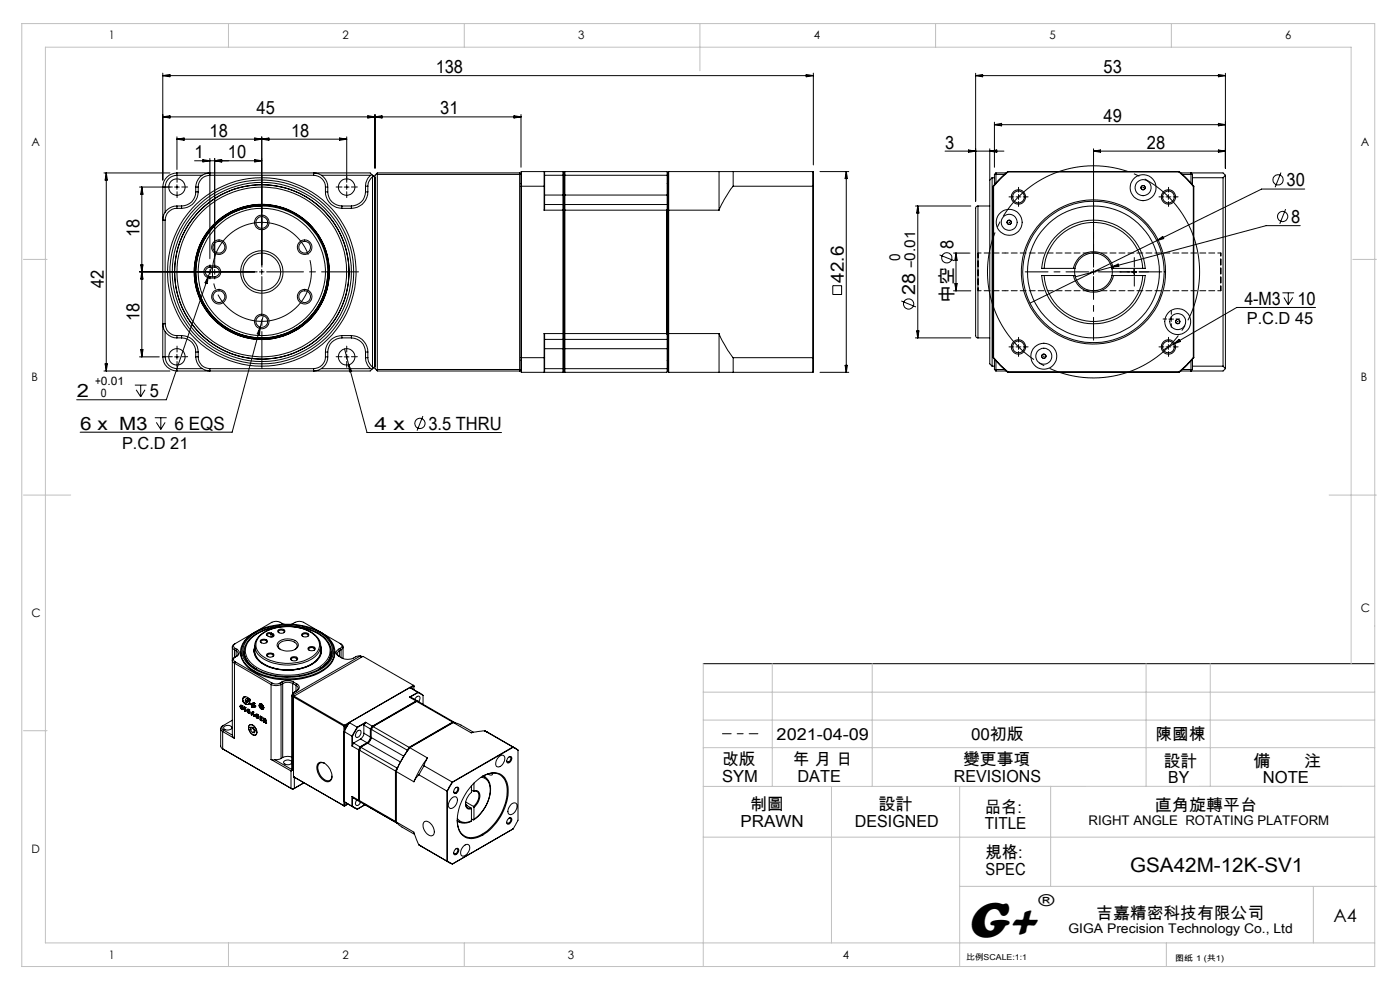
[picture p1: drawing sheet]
<svg xmlns="http://www.w3.org/2000/svg" width="297mm" height="210mm" viewBox="0 0 297 210" stroke-linecap="round" stroke-linejoin="round" font-family="sans-serif">
<path d="M153.3 155.6h7.5" fill="none" stroke="#000" stroke-width=".21" stroke-dasharray="30.5 1.3 1.3 1.3" stroke-dashoffset="28.6"/>
<g fill="none" stroke="#000" stroke-width=".21">
<path d="M34.5 15.5v22.7M34.5 16l1.6-.2v.5zM34.5 16h138M171 15.8l1.5 .2-1.5 .3zM172.5 15.5v19.5M207 16h53M207 15.5v27.2M207 16l1.5-.2v.5zM258.5 15.8l1.5 .2-1.5 .3zM260 15.5v20.2M22 36.7h14.1M22.5 36.7v42"/>
<path d="M22.5 36.7l.3 1.5h-.5zM29.6 39.7h6.5M30.1 39.7v36M30.1 39.7l.2 1.5h-.5zM34.5 24.8h76M34.5 24.8l1.6-.3v.5zM37 39.7h1M37.5 36.7a3 3 0 0 0-3 3v36M37.5 37.2a2.53 2.53 0 0 0-2.5 2.5v5.3M37.5 36.7v.5M37.5 39.2v1M37.5 36.7h41l1.1 1"/>
<path d="M37.5 37.2h5.4M37.5 29v6.9M37.5 29.5l1.6-.2v.5zM41.3 34.1h14.2M41.5 39.7h.6M41.5 39.7v1M42.1 39.7v1M43 33.9l1.5 .2-1.5 .3zM44.5 36.7a3 3 0 0 0-3 3M44.5 33.6v21.3M45.5 33.6v22.6M45.5 34.1l1.5-.2v.5z"/>
<path d="M54 29.3l1.5 .2-1.5 .3zM54 33.9l1.5 .2-1.5 .3zM55.5 29v27.2M55.5 29.5l1.5-.2v.5zM66.5 37.2h-22a2.47 2.47 0 0 0-2.4 2.5M66.5 37.2a2.53 2.53 0 0 1 2.5 2.5M66.5 37.2v-.5a3 3 0 0 1 3 3M68.2 37.2h10.4M69 39.7h.5M69 39.7v1M69.5 39.7v1M72 29.3l1.6 .2-1.6 .3z"/>
<path d="M73 39.7h1M73.6 39.2v1M73.6 29v9.2M73.6 29.5h-36.1M77.5 39.5h.5M77.5 39.5v1.2M78 39.5v1.2M78 24.5l1.6 .3-1.6 .2zM78.9 37a2.9 2.9 0 0 0-1.4 2.5M79 37.5a2.7 2.7 0 0 0-1 2M79 37.5v40.3M79.2 37.3l-.2 .2"/>
<path d="M79.6 24.3v11.4M79.6 24.8l1.4-.3v.5zM79.9 36.8l.1 .2M80 37h30.5M80 37v41.4M109 24.5l1.5 .3-1.5 .2zM110.2 36.7h-30.2l-.4 .5v41l.3 .3M110.2 36.7v42M110.2 36.7l.3 .3M110.5 37v2.5M110.5 39.5v36.3M110.5 24.3v11.2"/>
<path d="M110.6 36.4v3.1M110.6 36.4l-.1 .6M110.6 36.4h8.9M110.6 39.5h4.8M110.6 39.5h-.1M110.6 39.5v36.4M115.4 39.5v-3.1l.1 3.1M115.4 39.5v5.1M115.4 39.5h.1M115.5 39.5l-.1 5.1M115.5 37.2h4M119.5 37.2v6.2"/>
<path d="M119.5 36.4v.8M119.5 37.2h.1M119.5 37.2v4.2M119.7 37.2v4.2M119.8 37.2v6.2M119.8 36.4v.8M119.8 36.4h21.6l.1 .8M119.8 36.4l-.1 .8M119.8 37.2h21.7M119.8 37.2h-.1M141.5 38.9h.1M141.5 37.2v4.2"/>
<path d="M141.6 38.9v37.6M141.7 38.8l-.1 .1M141.9 36.4v8.2M141.9 36.4l-.2 8.2M141.9 36.4h10.6M152.5 36.4v8.2M152.5 36.4h3M155.5 36.4v3.1M155.5 39.5l-1.9 2.9-1.1 2.2M155.5 36.4h16.9M155.5 39.5h16.9M172.4 36.4v3.1"/>
<path d="M172.4 36.4l.1 3.1M172.4 39.5v36.4M172.4 39.5h.1M172.5 39.5v36.3M174 36.4h6.1M179.5 36.4v42.6M179.5 36.4l.3 1.5h-.5zM200.5 32.1h12.5M205.5 31.8l1.5 .3-1.5 .2zM210 31.6v6.6M210 32.1l1.5-.3v.5zM210 38.2v39l.5 .5"/>
<path d="M210.5 37.7v40M210.5 37.7h.5M210.5 37.7l-.5 .5M210.7 39.5h.1M210.7 39.5v36.4M210.8 39.5v36.3M211 25.9v9.6M211 26.4h49M211 26.4l1.5-.2v.5zM211 37v2.1M211 37h2.1M211.3 36.7h2.2"/>
<path d="M211.3 36.7v2.1M211.3 36.7l-.3 .3M213.8 36.4l-3.1 3.1M213.8 36.4h36.4M213.8 36.4v.1M213.8 36.5l-3 3M213.8 36.5h36.3M232 31.6v24.6M232 32.1h28M232 32.1l1.5-.3v.5zM242.5 39.8h.1M250.1 36.5l3.1 3"/>
<path d="M250.2 36.4l3.1 3.1M250.2 36.4l-.1 .1M250.5 36.7h9l.5 .5M250.8 37h2.2M253 37.7h6.5M253 37l-.3-.3v2.1M253 37v2.1M253.2 39.5v36.3M253.3 39.5h-.1M253.3 39.5v36.4M258.5 26.2l1.5 .2-1.5 .3zM258.5 31.8l1.5 .3-1.5 .2z"/>
<path d="M259.5 37.7v40M260 37.2v41M260 37.2l-.5 .5M271.7 36.6l-1.2 3.1M29.6 57.7h24.4M29.8 56.2h.5l-.2 1.5zM30.1 57.7l.2 1.5h-.5zM35 46.7v22M37.5 44.2a2.53 2.53 0 0 0-2.5 2.5M37.5 43.7a2.95 2.95 0 0 0-3 3h.5M37.5 43.7v.5M37.5 43.7h1"/>
<path d="M37.5 44.2h1M38.5 43.7v.5M41.5 40.7a2.95 2.95 0 0 1-3 3M41.5 40.7h.6M42.1 40.7a3.6 3.6 0 0 1-3.6 3.5M44.2 58.6l-8.9 26.2h-19M44.2 58.6l-.2 1.5-.5-.1zM44.5 56.4a1.29 1.29 0 0 0-1.3 1.3 1.29 1.29 0 0 0 1.3 1.3M44.5 56.7a1.01 1.01 0 0 0-1 1 1.01 1.01 0 0 0 1 1M44.5 56.4v.3M44.5 58.7v.3M44.5 59h1"/>
<path d="M44.5 56.4h1M44.5 58.7h1M44.5 56.7h1M44.9 56.8l-.7 1.8M45.5 56.4a1.29 1.29 0 0 1 1.3 1.3 1.29 1.29 0 0 1-1.3 1.3M45.5 56.7a1.01 1.01 0 0 1 1 1 1.01 1.01 0 0 1-1 1M45.5 56.4v.3M45.5 58.7v.3M45.5 57.2v1M55 57.7h1M55.5 43.7a14 14 0 0 0-14 14 14 14 0 0 0 14.1 14 14 14 0 0 0 13.9-14M55.5 57.2v1"/>
<path d="M69 40.7a3.5 3.5 0 0 0 3.5 3.5M69 40.7h.5M69.5 40.7a3 3 0 0 0 3 3M72.5 43.7h2M72.5 43.7v.5M72.5 44.2h2M74.5 43.7v.5M77.5 40.7a3 3 0 0 1-3 3M77.5 40.7h.5M78 40.7a3.5 3.5 0 0 1-3.5 3.5M115.4 44.6h4.1M115.5 43.4h4"/>
<path d="M115.5 41.4h4M119.5 43.4v1.2M119.5 44.6v27.4M119.5 44.6h.1M119.5 43.4v.1M119.5 43.5v1.1M119.5 41.4v2.1M119.5 42.6l.1 .1M119.5 44.6v26.2M119.6 42.7v29.9M119.7 43.5v1.1M119.7 41.4v2.1"/>
<path d="M119.7 42.6l-.1 .1M119.7 44.6v26.2M119.7 41.4h21.8M119.8 43.4v1.2M119.8 44.6v27.4M119.8 44.6h21.6M119.8 44.6h-.1M119.8 43.4l-.1 .1M119.8 43.4h21.7M141.4 44.6v26.2M141.5 43.4v1M141.5 41.4v2"/>
<path d="M141.5 44.4l-.1 .2M141.5 44.4v26.5M141.7 44.6v26.2M141.9 44.6v34.4M141.9 44.6h10.6M141.9 44.6h-.2M194.2 43.7h11.8M194.7 43.7v28M194.7 43.7l.2 1.5h-.4zM199.3 54.1l3.1 1.2M202.3 53.7h3.5M202.8 53.7v8"/>
<path d="M202.8 53.7l.3 1.5h-.5zM207.5 43.7l-.3 .1-.2 .3v27.2l.2 .3 .3 .1M207.5 43.7v28M207.5 43.7h2.5M214.1 47.2h.1M215.5 41.8h1.1M216.1 41.3v1M221.5 58.4a10.5 10.5 0 0 0 10.5 9.8 10.5 10.5 0 0 0 10.4-9.8M221.5 58.4h-.5a11 11 0 0 0 11 10.3 11 11 0 0 0 11-10.3h-.6M221.5 56.9a10.5 10.5 0 0 1 10.5-9.7 10.5 10.5 0 0 1 10.4 9.7M221.5 56.9h-.5a11 11 0 0 1 11-10.2 11 11 0 0 1 11 10.2h-.6M221.5 58.4h6.5"/>
<path d="M221.5 56.9h6.5M227.7 58.4a4.3 4.3 0 0 0 4.3 3.6 4.3 4.3 0 0 0 4.2-3.6M227.7 56.9a4.3 4.3 0 0 1 4.3-3.5 4.3 4.3 0 0 1 4.2 3.5M228 56.9a4 4 0 0 1 4-3.2 4 4 0 0 1 3.9 3.2M228 58.4a4 4 0 0 0 4 3.3 4 4 0 0 0 3.9-3.3M228 56.9v1.5M231.5 57.7h1M232 57.2v1M235.7 56.2l.2 1M235.8 56.6l1.4-.6 .1 .5zM235.9 56.9v1.5M235.9 58.4h6.5"/>
<path d="M235.9 56.9h6.5M240.1 57.7h1M240.6 57.2v1M245.4 51l1.3-.8 .2 .4zM247.4 41.8h1M247.9 41.3v1M272.7 44.4l-1.2 3.1M275.8 47.9h-7.2l-40.5 10.8M276.8 40.1h-9.1l-49.2 24.2M22 78.7h14.1M22.3 77.2h.5l-.3 1.5zM29.6 75.7h4.2"/>
<path d="M29.8 74.2h.5l-.2 1.5zM34.5 75.7a3 3 0 0 0 3 3M34.5 75.7h.5M35 68.7a2.53 2.53 0 0 0 2.5 2.5M35 68.7h-.5a3 3 0 0 0 3 3M35 75.7a2.53 2.53 0 0 0 2.5 2.5M35 70.3v5.4M37 75.7h1M37.5 71.2v.5M37.5 75.2v1M37.5 78.2v.5M37.5 71.7h1"/>
<path d="M37.5 78.2h5.4M37.5 71.2h1M38.5 71.2a3.5 3.5 0 0 1 3.6 3.5M38.5 71.7a2.95 2.95 0 0 1 3 3M38.5 71.2v.5M41.5 75.7a3 3 0 0 0 3 3v-.5M41.5 75.7h.6M41.5 74.7h.6M41.5 74.7v1M42.1 75.7a2.47 2.47 0 0 0 2.4 2.5M42.1 74.7v1M44.5 78.2h22"/>
<path d="M55.2 69.4l-6 22.3h-32.2M55.2 69.4l-.1 1.5-.5-.1zM55.8 67l-.6 2.4M68.2 78.2h10.4M69 75.7a2.53 2.53 0 0 1-2.5 2.5M69 75.7h.5M69 74.7h.5M69 74.7v1M69.5 75.7a3 3 0 0 1-3 3v-.5M69.5 74.7v1M72.5 71.2a3.5 3.5 0 0 0-3.5 3.5M72.5 71.7a3 3 0 0 0-3 3"/>
<path d="M72.5 71.7h2M72.5 71.2h2M72.5 71.2v.5M73 75.7h1M73.1 74l.9 3.4M73.6 75.2v1M74 77.4l3.9 14.3h28.5M74 77.4l.6 1.4-.4 .1zM74.5 71.2a3.5 3.5 0 0 1 3.5 3.5M74.5 71.7a3 3 0 0 1 3 3M74.5 71.2v.5M77.5 75.9a2.9 2.9 0 0 0 1.4 2.4"/>
<path d="M77.5 75.9h.5M77.5 74.7h.5M77.5 74.7v1.2M78 75.9a2.7 2.7 0 0 0 1 1.9M78 74.7v1.2M79 77.8l.2 .3M79.6 77.7l-1.1 1h-41M79.9 78.5l.1 .2h30.2M80 78.4h30.5M80 78.4l-.1 .1M110.5 78.4l.1 .6M110.5 75.8v2.6"/>
<path d="M110.5 75.8l.1 .1M110.5 78.4l-.3 .3M110.6 75.9v3.1M110.6 79h8.9M110.6 75.9h4.8M115.4 70.8h4.1M115.4 70.8v5.1M115.4 70.8l.1 5M115.5 75.8l-.1 3.2v-3.1M115.5 72h4M115.5 75.8l-.1 .1M115.5 74h4"/>
<path d="M115.5 78.2h4M119.5 72v6.2M119.5 78.2v.8M119.5 70.8v1.1M119.5 71.9v2.1M119.5 78.1v.9M119.5 74v4.1M119.5 71.9v.1M119.5 78.1v.1M119.6 72.6l.1 .1M119.6 72.6l-.1 .1M119.7 70.8v1.1"/>
<path d="M119.7 71.9v2.1M119.7 78.1l.1 .9M119.7 70.8h21.7M119.7 74v4.1M119.7 71.9l.1 .1M119.7 74h21.8M119.7 78.1l.1 .1M119.8 72v6.2M119.8 78.2v.8M119.8 72h21.7M119.8 78.2h21.7M141.4 70.8l.1 .1"/>
<path d="M141.5 70.9v1.1M141.5 72v2M141.5 78.2l-.1 .8h-21.6M141.5 76.5h.1M141.5 74v4.2M141.6 76.5l.1 .1M141.7 70.8l.2 8.2M141.7 70.8h10.8M141.9 79h10.6M152.5 79h3M152.5 70.8v8.2M152.5 70.8a19.4 19.4 0 0 0 3 5.1"/>
<path d="M155.5 75.9v3.1M155.5 79h16.9M155.5 75.9h16.9M172.4 75.9v3.1M172.5 75.8l-.1 3.2M172.5 75.8l-.1 .1M174 79h6.1M176.7 60.6h1.8v1.9h-1.8zM179.3 77.5h.5l-.3 1.5zM191.2 63.8l3.1 1.3M194.2 71.7h11.8M194.5 70.2h.4l-.2 1.5z"/>
<path d="M202.3 61.7h3.7M202.6 60.2h.5l-.3 1.5zM207.5 71.7h2.5M210.5 77.7h.5M210.7 75.9l3.1 3.1M210.8 75.8l3 3.1M210.8 75.8l-.1 .1M211 76.2v2.2M211 78.4h2.1M211 78.4l.3 .3M211.3 78.7h2.2M211.3 76.5v2.2"/>
<path d="M213.8 79h36.4M213.8 78.9h36.3M213.8 78.9v.1M215.5 73.6h1.1M216.1 73.1v1M221.5 75.6h.1M247.4 73.6h1M247.9 73.1v1M248 67.7h1M248.5 67.2v1M249 73l-2.2 1.2M249 73l1.1-1 .3 .5z"/>
<path d="M249.9 68.2h.1M250.1 78.9l.1 .1M250.8 78.4h2.2M252.7 76.5v2.2l.3-.3M253 77.7h6.5M253 76.2v2.2M253.2 75.8l-3.1 3.1M253.2 75.8l.1 .1M253.3 75.9l-3.1 3.1M259.5 77.7l.5 .5M260 78.2l-.5 .5h-9M272.1 62.1h2.4"/>
<path d="M272.4 63.1l.9 1.5M273.3 62.1v2.5M274.2 63.1l-.9 1.5M279.1 65.2h-16.7l-13.4 7.8M28.6 81.7h2.5M28.9 82.7l.9 1.5M29.8 81.7v2.5M30.8 82.7l-1 1.5M32.8 88.6h2.5M33.2 89.6l.9 1.5M34.1 88.6v2.5M35 89.6l-.9 1.5"/>
<path d="M89.7 88.3l-1.2 3.1M49.3 137.2v18.8M49.7 139.5a.62 .62 0 0 0-.4 .6 .62 .62 0 0 0 .4 .6M49.7 137.8v1.7M49.7 137.8l.4 .2M49.9 139.4a.53 .53 0 0 0-.4 .5 .53 .53 0 0 0 .4 .5M49.9 136.5a.53 .53 0 0 0-.4 .5 .53 .53 0 0 0 .4 .5M49.9 136.5a.68 .68 0 0 0-.6 .6 .68 .68 0 0 0 .4 .7M49.9 137.5l.4 .2M49.9 137.5l-.2 .3M50.1 138a.66 .66 0 0 1 .4 .7 .66 .66 0 0 1-.4 .6zM50.3 137.7a.78 .78 0 0 1 .5 .7 .78 .78 0 0 1-.5 .8l-.6 .3"/>
<path d="M50.3 137.7l-.2 .3M51 138.2a4.9 4.9 0 0 0 3.3 4.5 15.2 15.2 0 0 0 14.8-.8 4.3 4.3 0 0 0 1.9-3.7M52 137.2a4 4 0 0 0 2 4.5l.4 .2a4.7 4.7 0 0 1-2.6-3.7M52.4 135.4a13.2 13.2 0 0 1 11.3-2.8 9.6 9.6 0 0 1 6.5 3.5 3.7 3.7 0 0 1-1 5 14.1 14.1 0 0 1-12.4 2 7.5 7.5 0 0 1-5.3-4 3.6 3.6 0 0 1 .9-3.7zM52.7 135.4a12.6 12.6 0 0 1 10.5-2.7 9.5 9.5 0 0 1 6.9 3.6 3.7 3.7 0 0 1-1.4 5 14.1 14.1 0 0 1-15.4-.1 3.7 3.7 0 0 1-.6-5.8zM53.2 135.5a11.7 11.7 0 0 1 9.3-2.6 9.4 9.4 0 0 1 7 3.4 3.5 3.5 0 0 1-1.2 4.8 13.5 13.5 0 0 1-14.4 .1 3.5 3.5 0 0 1-.7-5.7zM53.9 134.2l-4 2.3M54 137.4l-.1 .9M54 137.2a3 3 0 0 0 1.8 3.7 10.8 10.8 0 0 0 11.1-.5 2.9 2.9 0 0 0 1.2-3.2M54 137.4a3.5 3.5 0 0 0 2.8 3.9 10.6 10.6 0 0 0 10.1-.9 2.82 2.82 0 0 0 1.2-3l.1 .9M54 137a3.6 3.6 0 0 0 2.3 4 10.6 10.6 0 0 0 10.5-.6 3.4 3.4 0 0 0 1.3-3.4M54.2 134a4.8 4.8 0 0 0-3.1 4.9 6.5 6.5 0 0 0 4.9 4.3 15.6 15.6 0 0 0 12.8-1.3 4.2 4.2 0 0 0 2-5 6.7 6.7 0 0 0-2.9-2.9"/>
<path d="M54.2 136.2a2.97 2.97 0 0 0 1.6 3.5 10.5 10.5 0 0 0 11-.4 2.79 2.79 0 0 0 1.1-3.1M55.2 134.8a9.9 9.9 0 0 1 11.5-.1 2.62 2.62 0 0 1-.2 4.4 10 10 0 0 1-11.1-.1 2.6 2.6 0 0 1-.2-4.2zM55.3 135.8a.93 .93 0 0 1 1.4 .3 .85 .85 0 0 1-.8 .4 .85 .85 0 0 1-.7-.5zM55.5 136.4l-.1-.1a.63 .63 0 0 1 .4-.6 .63 .63 0 0 1 .8 .3l-.2 .4M56.6 138.7a1.1 1.1 0 0 1 1.5 .2 .83 .83 0 0 1-.8 .5 .83 .83 0 0 1-.7-.5zM56.8 139.3v-.1a.61 .61 0 0 1 .4-.6 .61 .61 0 0 1 .7 .3l-.1 .4M57.5 134.5h-.7l-.1 .2 .1 .2M57.5 134.5l.4 .2M57.5 134.5v.6M57.6 134.3a.62 .62 0 0 0-.7-.1 .62 .62 0 0 0-.3 .5 .98 .98 0 0 0 1.5 .1l-.1-.3M57.6 134.3l.4 .2M57.6 134.3l-.1 .2"/>
<path d="M57.9 134.7l.1 .2-.1 .2M57.9 134.7v.4M58 134.5l-.1 .2M59 133.7a.9 .9 0 0 1 1.4 .2 .85 .85 0 0 1-.8 .4 .85 .85 0 0 1-.7-.5zM59.1 136.1a3.1 3.1 0 0 1 4.1 .4 1.33 1.33 0 0 1-1.3 1.5 2.75 2.75 0 0 1-3.1-1v-.4zM59.2 134.2h-.1a.61 .61 0 0 1 .5-.6 .61 .61 0 0 1 .7 .3l-.1 .3M59.5 137.8a.86 .86 0 0 1-.5-.9 .86 .86 0 0 1 .7-.7 2.39 2.39 0 0 1 3.3 .8l-.1 .4-.4 .4M60.3 132.4a3.1 3.1 0 0 0-2.2-.5l-3.9 2.1M61.7 139.6a.9 .9 0 0 1 1.4 .2 .85 .85 0 0 1-.8 .4 .85 .85 0 0 1-.7-.5zM61.8 132.4a2.65 2.65 0 0 1 2.6-.4l3.5 2M64.1 134.5a.88 .88 0 0 1 1.4 .3 .88 .88 0 0 1-1.5-.2zM64.3 135l-.1-.1a.63 .63 0 0 1 .5-.5 .63 .63 0 0 1 .6 .2l-.1 .4"/>
<path d="M65.4 137.4a.92 .92 0 0 1 1.5 .3 .92 .92 0 0 1-1.6-.2zM65.6 137.9h-.1a.61 .61 0 0 1 .5-.6 .61 .61 0 0 1 .7 .3l-.1 .3M67.9 136.1a5.7 5.7 0 0 0-4.5-3 9.6 9.6 0 0 0-8.5 1.9l-.7 1.2M68.1 134.2l4.1 2.3M70.1 137.1a6.5 6.5 0 0 0-4.4-3.6 13.8 13.8 0 0 0-12.3 1.7l-1.1 1.2-.3 .8M70.1 137.2a3.8 3.8 0 0 1-1.9 4.4l-.5 .3a4.5 4.5 0 0 0 2.6-3.7M71.8 137.7a.76 .76 0 0 0-.5 .7 .76 .76 0 0 0 .5 .8 3.1 3.1 0 0 0 3.8 0l.9-.1M71.8 138.2l.2-.2v1.3l-.5-.7zM71.8 137.7l.2 .3M72.2 136.5a.55 .55 0 0 1 .3 .5 .55 .55 0 0 1-.3 .5M72.2 136.5a.68 .68 0 0 1 .6 .6 .68 .68 0 0 1-.4 .7M72.2 137.5l-.4 .2"/>
<path d="M72.2 137.5l.2 .3M72.4 137.8l-.4 .2M72.4 137.8v1.7M72.8 137.2v2.5M76.5 139.1l.1 .4M76.5 139.1l-14.3 8.2M46.8 154.6v3.6l.4 .6M47.2 155.2l2.5 1.4M47.2 158.8l14.5 8.4M47.2 155.2v3.6M47.2 158.8l14.9 8.6M47.4 153.9a.52 .52 0 0 0-.3 .5 .52 .52 0 0 0 .3 .5"/>
<path d="M47.4 153.9a.69 .69 0 0 0-.6 .6 .69 .69 0 0 0 .4 .7M47.4 154.9l-.2 .3M47.4 154.9l1.9 1.1M47.5 154.2a1.03 1.03 0 0 1 1.7 .2 1 1 0 0 1-1.8-.1zM49.3 152.8l-1.9 1.1M49.3 156l.4 .6M49.7 140.7v15.9M49.7 140.7l7.8 4.5M49.9 140.4l7.8 4.5M49.9 140.4l-.2 .3M50.9 149.9l.4 .6M50.9 149.9h.1"/>
<path d="M51.1 149.6l-.2 .3M51.3 150.1h.2v.4h-.2M51.3 150.1h.1M51.3 150.5h.1M51.3 150.1l.1 .1M51.3 149.7h-.1a.46 .46 0 0 0 .2 .7M51.3 149.7l.2 .2-.3-.3-.3 .3M51.3 149.7h.1M51.4 150.2h.1M51.4 150.4h.1M51.4 150.2v.2M51.5 148.5l.1 .5"/>
<path d="M51.5 148.5h.1M51.5 148.2v.3M51.5 148.2h.1M51.6 149l.4 .3M51.6 149h.1M51.7 147.9a1.21 1.21 0 0 1 1.2 .3l.2 .5-.3 .1M51.7 147.9l-.2 .3M51.7 147.9h.1M51.9 150h.1M51.9 150.8h.1M51.9 150l.1 .1M51.9 150v.1"/>
<path d="M51.9 150.1h.1M51.9 150.7h.1M51.9 150.7v.1M51.9 150.1v.6M52 149.3l.6 .1M52 149.3h.1M52 150.1h.1M52 150.1l.1 .8-.2-.1M52.2 148.7h.4a.44 .44 0 0 1 .4 .6h-.1M52.2 148.7l.1 .2M52.2 148.7h.1M52.2 148.2h.3"/>
<path d="M52.3 148.9l.1 .1M52.3 148.7h-.1M52.3 148.9h.1M52.4 149h.1M52.4 149l-.1 .1M52.4 150.7l.3 .6M52.4 150.7h.1M52.5 148.2a.44 .44 0 0 0-.5 .4 .44 .44 0 0 0 .3 .5l.1-.1M52.5 148.2l.1 .3M52.5 148.2h.1M52.5 150.5l-.1 .2M52.6 149.4h.1"/>
<path d="M52.6 150.5l.2 .1M52.6 148.5l.1 .1M52.6 148.5h.1M52.7 148.6l.1 .2M52.7 148.6l.1 .1M52.7 149.4h-.1M52.7 148.6h.1M52.7 154.3h.1M52.7 150.9l.3 .1v.4l-.3-.1M52.7 150.9h.1M52.7 151.3h.1M52.7 150.9l.2 .1"/>
<path d="M52.8 150.6a.34 .34 0 0 0-.3 .3 .34 .34 0 0 0 .3 .3h.1M52.8 150.6l.2 .1-.4-.3-.2 .3M52.8 150.6h.1M52.8 148.7l.2 .1M52.8 148.7v.1M52.9 153.9a1.22 1.22 0 0 1 1.6 1.3 .58 .58 0 0 1-.3 .7 .58 .58 0 0 1-.8-.2 1.55 1.55 0 0 1-.5-1.8zM52.9 149.3l-.3 .1M52.9 149.3h.1M52.9 151h.1M52.9 151.2h.1M52.9 151v.2M53 153.8a1.44 1.44 0 0 1 1.5 1.8l-.1 .2a.94 .94 0 0 1-1.4-.7l-.3-.5v-.5z"/>
<path d="M53.1 154.8l.5 .6M53.2 149.4v.1M53.2 149.4h.1M53.3 149.5l.1 .1M53.3 149.5h.1M53.3 149.3h.3M53.3 149.3l-.1 .1M53.3 149.3h.1M53.3 151.6h.1M53.3 151.6l.3-.7 .1 .1 .2 1-.1-.1M53.4 149.9v.1M53.4 149.9h.1"/>
<path d="M53.4 150l.3 .1M53.4 149.6h.1M53.4 150h.1M53.5 151.5h.1M53.5 151.5l-.2 .1M53.5 151.5l.3 .2M53.5 149.7l-.1 .2M53.5 149.6h.1M53.5 149.7h.1M53.5 149.6v.1M53.6 149.4h.1M53.6 155.8h.1"/>
<path d="M53.6 149.3v.1M53.6 149.3h.1M53.6 151.1h.1M53.6 151.1l-.1 .3 .2 .1M53.6 151.1l.1 .4M53.7 149.3h.1M53.7 150.1h.1M53.7 154.5l-.6 .3M53.7 154.5l.2 .3M53.7 149.3h-.1M53.7 154.3l.2 .5M53.7 149.1l.3 .2"/>
<path d="M53.7 149.1h.1M53.7 149.1v.2M53.7 154.3h-.5l-.1 .5M53.7 154.3l.4 .6-.1 .5h-.4M53.7 154.3v.2M53.7 150v.1M53.7 151.5h.1M53.8 151.7h.1M53.8 151.7v.2M53.8 149.9l-.1 .2M53.8 149.8v.1M53.8 149.8h.1"/>
<path d="M53.8 151.9h.1M53.9 154.8l.2 .2M53.9 149.8h.1M53.9 154.8l.2 .3M53.9 149.8l.1 .1M53.9 149.5l.4 .2-.3 .2M53.9 149.5h.1M54 149.3l-.1 .2M54 149.3h.1M54 149.9h.1M54 155.1l-.4 .3M54.2 151.7l.4 .7"/>
<path d="M54.2 151.7h.1M54.4 151.5l-.2 .2M54.4 151.6h.2M54.6 151.6h-.1a.4 .4 0 0 0-.2 .4 .4 .4 0 0 0 .4 .3M54.6 151.6l.2 .2-.3-.3-.3 .2M54.6 152h.2v.4h-.2M54.6 151.6h.1M54.6 152h.1M54.6 152.4h.1M54.6 152l.1 .1M54.7 152.1h.1M54.7 152.3h.1"/>
<path d="M54.7 152.1v.2M55 149.6l.2-.3a.68 .68 0 0 1 .6 .4 .68 .68 0 0 1-.2 .8l-.1-.1M55 149.6l.1 .4 .4 .4M55 149.6h.1M55.1 149.4l-.1 .2M55.2 152.7h.1M55.3 150.1h.1M55.3 152h.1M55.3 152.4h.1M55.3 152.4v.3l.3 .2-.4-.2M55.3 152v.3l.3 .2-.3-.1M55.3 152l.3 .2-.4-.3v.8"/>
<path d="M55.4 149.6v.2h.2M55.4 149.6h.1M55.4 149.9h.1M55.4 149.9l-.1 .2M55.4 149.9l.1 .2M55.4 149.6l.2 .2M55.5 150.4l.3 .1M55.5 149.4l-.2-.1a.62 .62 0 0 0-.2 .7 .62 .62 0 0 0 .6 .4M55.5 149.4l.2 .2 .2 .5M55.5 149.4h.1M55.5 150.4h.1M55.5 149.9l.2 .4h-.1"/>
<path d="M55.5 149.9h.2l-.1-.2-.3-.3v.7M55.5 149.9h.1M55.5 150.1h.1M55.5 150.1l.1 .2M55.6 149.8v.1M55.6 149.8h.1M55.6 150.3h.1M55.9 150.1l-.2 .3zM55.9 150.1h.1M56 153.1h.1M56.1 152.5v.2h.2M56.1 152.5h.1"/>
<path d="M56.1 152.9h.1M56.1 152.9v.3l-.1-.1M56.1 152.9l.2 .2M56.2 152.5l.1 .2M56.2 152.5h.1M56.2 152.9l.3 .5h-.1M56.2 152.9h.1M56.2 152.9l.2-.1-.1-.2-.3-.3v.8M56.3 153.1h.1M56.3 153.1l.1 .3M56.3 152.7l-.1 .1M56.3 152.7h.1"/>
<path d="M56.4 152.9h-.2M56.4 153.4h.1M57.5 145.2a2.39 2.39 0 0 0 2.1 0M57.5 145.2v15.9M57.7 144.9a1.94 1.94 0 0 0 1.7 0M57.7 144.9l-.2 .3M59.4 144.9l.2 .3M59.6 145.2v15.7M59.8 144.7a2.84 2.84 0 0 1 2.5 0M59.8 144.7l-.4 .2M59.8 144.7l.2 .3M60 145a2.39 2.39 0 0 1 2.1 0"/>
<path d="M60 145v15.7M60 145l-.4 .2M61.9 140.1l-.1-.1a.56 .56 0 0 1 .4-.5 .56 .56 0 0 1 .6 .1l.2 .2-.1 .3M61.9 147.5v15.8M62 147.6v15.8M62.1 145l.7 .4M62.1 145v2.1M62.2 147.5l-.2 .1M62.2 147.5l.2 .1M62.2 147.3v.2M62.3 147.8l10.7 6.2M62.3 144.7l.7 .4"/>
<path d="M62.3 144.7l-.2 .3M62.4 147.7l-.1 17.1M62.4 147.7l10.7 6.1M62.6 146.7a.78 .78 0 0 0-.6 .9M62.6 146.7l-.3 .3-.1 .3M62.8 145.4a.64 .64 0 0 1 .5 .6 .64 .64 0 0 1-.5 .6zM63 145.1a.73 .73 0 0 1 .5 .7 .73 .73 0 0 1-.5 .7l-.4 .2M63 145.1l-.2 .3M73 154v16.9M73 154h.2M73 155.2h.1M73 155.2l1.7 1"/>
<path d="M73.1 153.8l-.1 .2M73.1 153.8l.1 .2M73.2 154v.8M73.9 153.6l-.7 .4M74.1 153.3l-1.1 1.9M74.1 153.3l1.7 1M74.7 156.2v2M74.7 158.2l1.4 .9M74.7 156.2h.1M74.8 156.2v2M74.8 158.2h-.1M75 157.6l-.2 .6"/>
<path d="M75 157.6l1.4 .8M75.8 154.3l-1.1 1.9M75.8 154.3h.1M75.8 155.1a.47 .47 0 0 1 .7-.1 .47 .47 0 0 1 0 .7 .63 .63 0 0 1-.4 .6 .63 .63 0 0 1-.7-.1l.1-.7zM75.8 154.3l-1 1.9M76.1 159.1v10.6M76.1 159.1h.1M76.2 159.1v10.6M76.2 159.1h.1M76.2 159.1l7.7 4.4M76.2 159.1v10.7M76.4 158.4l-.3 .7"/>
<path d="M76.4 158.4v.1M76.4 158.5l-.2 .6M76.5 156.8l-1.5 .8M76.5 156.8l1.4 .7M76.5 158.5l-.3 .6M76.5 158.5h.1M76.5 158.5l7.7 4.4M77.2 155.5a1.6 1.6 0 0 1-.7 1.3M77.2 153.8v1.7M77.2 153.8l1.4 .8M77.2 155.5l1.4 .8M77.6 153.3l-.4 .5"/>
<path d="M77.6 153.2l-1.8 1.1M77.6 153.2l1.4 .8M77.6 153.3l-1.8 1M77.6 153.2v.1M77.9 157.5l-1.5 .9M77.9 157.5v.1M77.9 157.6l-1.5 .9M78 157.6l-1.5 .9M78 157.6l6.9 4M78.6 156.3l-.1 .5-.6 .7M78.6 154.6h.1M78.6 156.3h.1"/>
<path d="M78.6 154.6v1.7M78.6 156.3a1.65 1.65 0 0 1-.7 1.3M78.7 156.4a1.6 1.6 0 0 1-.7 1.2M78.7 154.7h.1M78.7 156.4a1.65 1.65 0 0 1-.7 1.2M78.7 154.7l7.7 4.4M78.7 154.7v1.7M78.7 156.4l7 4M79 154l-.4 .6M79 154l.1 .1M79.1 154.1l-.5 .5M79.1 154.1l-.4 .6"/>
<path d="M79.1 154.1h.1M79.1 154.1l7.7 4.4M86.4 159.1v.2M86.7 158.6l-.3 .5M86.8 158.5l-.1 .1M86.9 147.9l1.4 .8M86.9 147.9h.1M86.9 158.6a21.6 21.6 0 0 0-2.9 5l3.8 2.2M86.9 158.6a19.8 19.8 0 0 0-2.9 5v10.7M86.9 147.9l1.8 .9M86.9 158.6l3.8 2.2M87 145.9l2.2 1.2"/>
<path d="M87 145.9l-12.9 7.4M87 145.9l1.7 1M87.7 145.4l.1 .2-.7 .3M87.7 145.4l-14.6 8.4M87.7 145.4l.1 .9M87.7 145.4l-10.7-6.2-14.6 8.5M88 148.4a.67 .67 0 0 1 .4-.6 .67 .67 0 0 1 .7 .1l-.3 1M88.3 148.7l.4 .1M88.3 148.7l-9.3 5.3M88.3 148.7v.1M88.3 148.8h.1M88.3 148.8l-9.2 5.3"/>
<path d="M88.4 148.8l.4 .1M88.4 148.8l7.6 4.4M88.4 148.8l-9.3 5.3M88.7 146.9l1 .6M88.7 146.9l1 .6v1.9M88.7 146.9l-1.8 1M88.7 146.9h.1M88.7 148.8h.1M88.8 148.9l7.7 4.4M96 153.2l-9.2 5.3M96 153.2h.1M96.1 153.2l.4 .1"/>
<path d="M96.1 153.2l-9.4 5.4M96.2 153.3l3.8 2.2 2.8-.5M96.2 153.3l1.2 .3 3 1.7M96.2 153.3l-9.3 5.3M96.5 153.3h.1M102.8 155l.1 .1M102.8 155l.6 .3M102.8 155l6 3.5M103.4 155.3l6 3.4M108.8 158.5l1.1 .6v14.9l-1.1 1.9M108.8 158.5l-12.8 7.4M108.8 158.5h.1"/>
<path d="M108.8 158.5l1.1 .7M149.2 140.8h142.4M57.5 161.1h.8M57.5 161.1l4.2 2.4M58.3 161.1l3.6 2.2M59.6 160.9l-1.3 .2M60 160.7l-.4 .2M60.2 161.5a1.05 1.05 0 0 1 1.7 .2 1 1 0 0 1-1.8 0zM61.7 167.2l.4 .2M61.7 163.5v3.7M61.9 163.3l.1 .1M61.9 160.6a2.43 2.43 0 0 0-1.9 .1"/>
<path d="M62 163.4l-.3 .1M62.3 164.8h.1M62.3 164.8l10.7 6.1M62.3 164.8l10.8 6.2M62.4 164.8v2.4M62.4 167.2l-.3 .2M62.4 167.2l2.1-1.2-2.4 1.4M67.4 162a1.27 1.27 0 0 1 2 .3 2.61 2.61 0 0 1 .7 3.4 1.96 1.96 0 0 1-2.5-1.5l-.4-1.4zM68.9 161.9a1.01 1.01 0 0 0-1.3 .2 1.01 1.01 0 0 0-.1 1.2 2.68 2.68 0 0 0 2.2 2.3l.4-.2 .3-.8M73 170.9h.2M73 170.9l.1 .1M73.2 170.2v.7"/>
<path d="M73.2 170.9l.6-.3-.7 .4M73.2 170.9l-.1 .1M74.7 171l1.1 .7M74.7 171l-1.7-1 2.2 1.4M74.7 168.9v2.1M74.7 168.9l1.4 .8M74.7 168.9l.1 .1M74.8 169l1.6 1.1M74.8 171l1 .6M74.8 169v2M74.8 171h-.1M75.7 169.7a.71 .71 0 0 0 0 1.2l.4-.2 .4-.5"/>
<path d="M75.8 171.6l1.6-.9-1.6 1M75.8 171.6v.1M76.1 169.7l.3 .4M76.1 169.7h.1M76.2 169.7v.1M76.2 169.8l.3 .4M76.2 169.8l7.7 4.4M76.4 170.1h.1M76.5 170.2l7.8 4.5M77.2 170.6h.1M77.2 170.6l1.4 .7M78.6 171.3h.1"/>
<path d="M78.7 171.4h.1M83.9 174.2l.1 .1M83.9 163.5v10.7M84 174.3l.2 .3M84 163.5v10.8M84 163.5h-.1M84 174.3l3.8 2.2 1.1 2.7M84 174.3l1.3 1.2 2.6 1.5M84.2 162.9l-.2 .6M84.2 174.6h.1M84.3 162.8l-.1 .1M88.9 164.4l-.8 .8-.3 .6"/>
<path d="M88.9 179.2h.1M88.9 164.4l5.9 3.4M88.9 179.2l5.9 3.5M88.9 179.2l.5 .4M89.4 179.6l6 3.4M90 162.4l-1.1 2M90 162.4l6 3.5M90 174.3a1.73 1.73 0 0 1 2 1.6 .87 .87 0 0 1 .1 1 .87 .87 0 0 1-1 .3 2.15 2.15 0 0 1-1.1-2.9zM90.7 160.8l-.7 1.6M90.7 160.8a21.6 21.6 0 0 0-2.9 5M94.8 167.8h.1M94.8 167.8v14.9"/>
<path d="M94.9 167.8v14.8M95.8 169.3a.68 .68 0 0 1 .9-.3 .68 .68 0 0 1 .3 1 1.56 1.56 0 0 1-1.6 1.4 1.4 1.4 0 0 1 .4-2.1zM96 165.9l-1.2 1.9M96 165.9h.1M96 165.9l-1.1 1.9M96.4 167.3a.48 .48 0 0 1 .8-.3 .48 .48 0 0 1 0 .8l-.1 .2a.47 .47 0 0 1-.7 .3 .47 .47 0 0 1-.1-.8zM96.7 167.1l.1-.1a.61 .61 0 0 1 .3 .7 .61 .61 0 0 1-.6 .5l-.3-.3M97 173.6a2.14 2.14 0 0 0 3 .5M97 174.1l.4 .2M98.5 179.4a.69 .69 0 0 1 .9-.2 .69 .69 0 0 1 .2 .9 1.55 1.55 0 0 1-1.6 1.4 1.54 1.54 0 0 1 .5-2.1zM98.8 170.5l.1 .5a.73 .73 0 0 0 1 .4M98.8 170.6l.3 .3"/>
<path d="M98.8 170.7l1.1 .7M98.8 170.1l1.6 1M99.9 171.4l.1 .1M100 174.1a2.38 2.38 0 0 1-2.6 .2M100 166.7v1.4a2.76 2.76 0 0 0-.9 3.3l.4 .2 .5-.1M100 173.7l.4 .2 .1-.1M100 171.5v2.6M100 167.6l.4 .2M100.4 166.3a5.7 5.7 0 0 1 5.4-2.2 3.7 3.7 0 0 1 2 4 11.5 11.5 0 0 1-6.4 9.5 3 3 0 0 1-4.4-2.7 11.5 11.5 0 0 1 3.4-8.6zM100.4 167.8a.93 .93 0 0 1 1 .3 .93 .93 0 0 1 .2 1l-.4 1.1-.8 .9M100.4 171.1l.1 .2M100.5 167.8a.94 .94 0 0 1 1.1 .2 .94 .94 0 0 1 .2 1l-.5 1.4-.8 .9"/>
<path d="M100.5 166.1v1.7M100.5 171.3v2.5M100.5 167.8h-.1M102 164.9a2.25 2.25 0 0 1 2 2.6 8.1 8.1 0 0 1-3.5 6.3M102.3 164.7a3.4 3.4 0 0 1 4.5 .3 7 7 0 0 1-.1 6.8 10.3 10.3 0 0 1-5.9 5.8 2.94 2.94 0 0 1-3.8-3v-.7M102.4 164.6l.5 .2zM102.8 164.8a3.2 3.2 0 0 1 1.1 3.9 8.8 8.8 0 0 1-3.4 5.2M104.5 164l-.1 .4h-.6l-.3-.2M105.8 160.6a.69 .69 0 0 1 .9-.4 .69 .69 0 0 1 .4 .9 1.45 1.45 0 0 1-1.8 1.5 1.69 1.69 0 0 1 .5-2zM107.7 160.8a.48 .48 0 0 1 .7-.3 .48 .48 0 0 1 .1 .8l-.2 .2a.47 .47 0 0 1-.7 .3 .47 .47 0 0 1 0-.8zM108 160.6l.1-.1a.61 .61 0 0 1 .3 .7 .61 .61 0 0 1-.6 .5l-.3-.3M108 173.6l.1-.1a.61 .61 0 0 1 .3 .7 .61 .61 0 0 1-.6 .5l-.3-.3"/>
<path d="M108 173.5h.2a.64 .64 0 0 1 .4 .6 .64 .64 0 0 1-.4 .6l-.3 .1a.61 .61 0 0 1-.5-.6 .61 .61 0 0 1 .5-.5zM108.3 170.7a.74 .74 0 0 1 1.1-.4 .74 .74 0 0 1 .2 1.1 1.48 1.48 0 0 1-1.6 1.3 1.54 1.54 0 0 1 .3-2zM108.8 175.9l-12.8 7.4M94.8 182.7l1.2 .6M94.9 182.6l1.1 .7M94.9 182.6l-.1 .1M96 183.3h.1M96.4 180.3l.5-.4a.64 .64 0 0 1 .5 .6 .64 .64 0 0 1-.5 .6l-.3 .2-.3-.2zM96.7 180h.1a.61 .61 0 0 1 .2 .8 .61 .61 0 0 1-.7 .3l-.1-.2"/>
<circle cx="37.5" cy="39.7" r="1.75"/>
<circle cx="73.5" cy="39.7" r="1.75"/>
<circle cx="242.5" cy="39.8" r="1.71"/>
<circle cx="242.5" cy="39.8" r=".46"/>
<circle cx="242.5" cy="39.8" r=".43"/>
<circle cx="242.5" cy="39.8" r="2.75"/>
<circle cx="271.1" cy="38.1" r="1.09"/>
<circle cx="46.4" cy="52.4" r="1.54"/>
<circle cx="46.4" cy="52.4" r="1.25"/>
<circle cx="55.5" cy="57.7" r="19.5"/>
<circle cx="55.5" cy="57.7" r="20"/>
<circle cx="55.5" cy="57.7" r="18.5"/>
<circle cx="55.5" cy="57.7" r="4"/>
<circle cx="55.5" cy="57.7" r="18"/>
<circle cx="55.5" cy="47.2" r="1.26"/>
<circle cx="55.5" cy="47.2" r="1.56"/>
<circle cx="55.5" cy="57.7" r="14"/>
<circle cx="55.5" cy="57.7" r="14.3"/>
<circle cx="55.5" cy="57.7" r="14.2"/>
<circle cx="55.5" cy="57.7" r="19"/>
<circle cx="55.5" cy="57.7" r="13.5"/>
<circle cx="55.5" cy="57.7" r="4.5"/>
<circle cx="64.6" cy="52.4" r="1.55"/>
<circle cx="64.6" cy="52.4" r="1.25"/>
<circle cx="200.9" cy="54.7" r="1.09"/>
<circle cx="214.1" cy="47.1" r=".44"/>
<circle cx="214.1" cy="47.2" r="1.71"/>
<circle cx="214.1" cy="47.1" r="2.75"/>
<circle cx="214.1" cy="47.2" r=".46"/>
<circle cx="216.1" cy="41.8" r="1.25"/>
<circle cx="216.1" cy="41.8" r="1.53"/>
<circle cx="232" cy="57.7" r="14"/>
<circle cx="232" cy="57.7" r="15.3"/>
<circle cx="232" cy="57.7" r="15"/>
<circle cx="247.9" cy="41.8" r="1.25"/>
<circle cx="247.9" cy="41.8" r="1.53"/>
<circle cx="272.1" cy="45.9" r="1.08"/>
<circle cx="37.5" cy="75.7" r="1.75"/>
<circle cx="46.4" cy="62.9" r="1.24"/>
<circle cx="46.4" cy="62.9" r="1.55"/>
<circle cx="55.5" cy="68.2" r="1.24"/>
<circle cx="55.5" cy="68.2" r="1.56"/>
<circle cx="64.6" cy="62.9" r="1.24"/>
<circle cx="64.6" cy="62.9" r="1.56"/>
<circle cx="73.5" cy="75.7" r="1.75"/>
<circle cx="192.8" cy="64.5" r="1.08"/>
<circle cx="216.1" cy="73.6" r="1.25"/>
<circle cx="216.1" cy="73.6" r="1.53"/>
<circle cx="221.4" cy="75.6" r="2.75"/>
<circle cx="221.4" cy="75.6" r=".46"/>
<circle cx="221.5" cy="75.6" r="1.71"/>
<circle cx="247.9" cy="73.6" r="1.25"/>
<circle cx="247.9" cy="73.6" r="1.53"/>
<circle cx="249.8" cy="68.2" r="2.75"/>
<circle cx="249.8" cy="68.2" r=".46"/>
<circle cx="249.8" cy="68.2" r="1.71"/>
<circle cx="249.9" cy="68.2" r=".44"/>
<circle cx="89.1" cy="89.8" r="1.08"/>
</g>
<g fill="none" stroke="#c0c0c0" stroke-width=".21">
<path d="M4.6 5h287v200h-287zM48.5 5v5M98.5 5v5M148.5 5v10M198.5 5v5M248.5 5v5M5 55h5M287 55h5M5 105h10M282 105h10M5 155h5M149.2 152.7h142.4"/>
<path d="M149.2 146.8h142.4M149.2 140.8v64.2M149.2 158.6h142.4M163.8 140.8v26M185 140.8v26M243.1 140.8v26M256.8 140.8v26M286.6 140.8v-130.8h-277v190h282M149.2 177.6h142.4M176.4 166.8v33.2M203.6 166.8v38.2M222.9 166.8v21.2"/>
<path d="M291.6 166.8h-142.4M203.6 188h88.4M278.6 188v12M48.5 200v5M98.5 200v5M247.4 200v5"/>
</g>
<path d="M253.5 51.1a22.5 22.5 0 0 0-37.7-9.1 22.5 22.5 0 0 0 10.3 37.4 22.5 22.5 0 0 0 27.8-27l-.4-1.3" fill="none" stroke="#000" stroke-width=".21" stroke-dasharray="30.5 1.3 1.3 1.3" stroke-dashoffset="13.1" stroke-linecap="butt"/>
<path d="M65.6 54.6a10.5 10.5 0 0 0-17.5-4.3 10.5 10.5 0 0 0 4.5 17.4 10.5 10.5 0 0 0 13.2-12.2l-.2-.9" fill="none" stroke="#000" stroke-width=".21" stroke-dasharray="30.5 1.3 1.3 1.3" stroke-dashoffset="-.6" stroke-linecap="butt"/>
<path d="M231 57.7h-13.5M232 56.7v-13.5M232 58.7v13.5M233 57.7h13.5" fill="none" stroke="#000" stroke-width=".21" stroke-dasharray="30.5 1.3 1.3 1.3" stroke-dashoffset="25.6"/>
<g fill="none" stroke="#000" stroke-width=".21" stroke-dasharray="30.5 1.3 1.3 1.3">
<path d="M36.6 39.7h-1.3M37.6 38.7v-1.3M38.6 39.7h1.2M72.6 39.7h-1.3M73.6 38.7v-1.3M74.6 39.7h1.2M37.6 40.7v1.2M43.6 57.7h-.5M44.6 57.7h-.5M44.6 57.7v-.5M44.6 57.7v.5M44.6 57.7h.5"/>
<path d="M44.6 56.7v-.5M44.6 58.7v.5M45.6 56.7v-.5M45.6 58.7v.5M45.6 57.7h.5M46.6 57.7h.5M73.6 40.7v1.2M215.1 41.8h-1M216.1 40.8v-1.1M216.1 42.8v1M217.1 41.8h1M239.6 57.7h-2"/>
<path d="M240.6 57.7v-.5M240.6 57.7h-.5M240.6 57.7v.5M240.6 57.7h.5M240.6 58.7v2M240.6 56.7v-2.1M241.6 57.7h2.1M246.9 41.8h-1M247.9 40.8v-1.1M247.9 42.8v1M248.9 41.8h1M36.6 75.7h-1.3"/>
<path d="M37.6 74.7v-1.3M37.6 76.7v1.2M38.6 75.7h1.2M72.6 75.7h-1.3M73.6 74.7v-1.3M73.6 76.7v1.2M74.6 75.7h1.2M215.1 73.6h-1M216.1 72.6v-1M216.1 74.6v1M217.1 73.6h1M246.9 73.6h-1"/>
<path d="M247.5 67.7h-.8M247.9 72.6v-1M247.9 74.6v1M248.5 66.7v-.8M248.5 68.7v.7M248.9 73.6h1M249.5 67.7h.7"/>
</g>
<path d="M54.6 57.7h-19.5M55.6 56.7v-19.5M55.6 58.7v19.5M56.6 57.7h19.5" fill="none" stroke="#000" stroke-width=".21" stroke-dasharray="30.5 1.3 1.3 1.3" stroke-dashoffset="22.6"/>
<path d="M207.5 53.7v8v-8M259 61.7v-8v8" fill="none" stroke="#000" stroke-width=".21" stroke-dasharray="1.3 .6" stroke-dashoffset=".3"/>
<path d="M213.2 53.7h-5.7M259 53.7h-45.8M207.5 61.7h5.7M213.2 61.7h45.8" fill="none" stroke="#000" stroke-width=".21" stroke-dasharray="1.3 .6" stroke-dashoffset=".6"/>
<text font-size="11" x="205.1" y="198.7">G+</text>
<text font-size="4.2" x="239.8" y="184.9">GSA42M-12K-SV1</text>
<g font-size="3.9">
<text x="92.4" y="15.5">138</text>
<text x="234.1" y="15.5">53</text>
<text x="44.5" y="29">18</text>
<text x="54.4" y="24.2">45</text>
<text x="61.8" y="29">18</text>
<text x="93.4" y="24.2">31</text>
<text x="234.1" y="25.9">49</text>
<text x="41.3" y="33.6">1</text>
<text x="48.3" y="33.6">10</text>
<text x="200.5" y="31.5">3</text>
<text x="243.3" y="31.5">28</text>
<text x="272.9" y="39.5">30</text>
<text x="273.9" y="47.3">8</text>
<text x="29.6" y="50.3" transform="rotate(-90 29.6 50.3)">18</text>
<text x="202.3" y="52.9" transform="rotate(-90 202.3 52.9)">8</text>
<text x="179" y="59.9" transform="rotate(-90 179 59.9)">42.6</text>
<text x="22" y="61.1" transform="rotate(-90 22 61.1)">42</text>
<text x="194.2" y="62.7" transform="rotate(-90 194.2 62.7)">28</text>
<text x="202.3" y="64.3" transform="rotate(-90 202.3 64.3)">中空</text>
<text x="264" y="64.7">4-M3</text>
<text x="275.2" y="64.7">10</text>
<text x="29.6" y="68.2" transform="rotate(-90 29.6 68.2)">18</text>
<text x="16.3" y="84.2">2</text>
<text x="31.8" y="84.2">5</text>
<text x="17" y="91.1">6 x M3</text>
<text x="37" y="91.1">6 EQS</text>
<text x="79.4" y="91.2">4 x</text>
<text x="90.9" y="91.2">3.5 THRU</text>
<text x="282.9" y="195.5">A4</text>
</g>
<g font-size="3.5">
<text x="264.5" y="68.8">P.C.D 45</text>
<text x="25.9" y="95.3">P.C.D 21</text>
<text x="164.8" y="157">2021-04-09</text>
<text x="206" y="157">00初版</text>
<text x="245.2" y="157">陳國棟</text>
<text x="153.2" y="162.3">改版</text>
<text x="153.2" y="165.8">SYM</text>
<text x="168.2" y="162.3">年 月 日</text>
<text x="169.2" y="165.8">DATE</text>
<text x="202.4" y="165.8">REVISIONS</text>
<text x="204.3" y="162.3">變更事項</text>
<text x="246.9" y="162.6">設計</text>
<text x="247.9" y="166.1">BY</text>
<text x="265.9" y="162.6">備</text>
<text x="267.9" y="166.1">NOTE</text>
<text x="276.6" y="162.6">注</text>
<text x="159.1" y="171.9">制圖</text>
<text x="186.4" y="171.9">設計</text>
<text x="208.9" y="172.4">品名:</text>
<text x="245" y="172">直角旋轉平台</text>
<text x="157.1" y="175.4">PRAWN</text>
<text x="181.3" y="175.4">DESIGNED</text>
<text x="208.9" y="175.9">TITLE</text>
<text x="209.1" y="182.1">規格:</text>
<text x="209.1" y="185.6">SPEC</text>
<text x="220.3" y="192.2">®</text>
<text x="232.6" y="194.8">吉嘉精密科技有限公司</text>
</g>
<g font-size="3.2">
<text x="191" y="55.3" transform="rotate(-90 191 55.3)">0</text>
<text x="194.2" y="56.9" transform="rotate(-90 194.2 56.9)">-0.01</text>
</g>
<g font-size="2.8">
<text x="230.9" y="175">RIGHT ANGLE ROTATING PLATFORM</text>
<text x="226.6" y="197.8">GIGA Precision Technology Co., Ltd</text>
</g>
<g font-size="2.5">
<text x="23.1" y="8.4">1</text>
<text x="72.7" y="8.4">2</text>
<text x="122.7" y="8.4">3</text>
<text x="172.7" y="8.4">4</text>
<text x="222.7" y="8.4">5</text>
<text x="272.7" y="8.4">6</text>
<text x="6.7" y="30.9">A</text>
<text x="288.7" y="30.9">A</text>
<text x="6.7" y="80.9">B</text>
<text x="20.2" y="81.8">+0.01</text>
<text x="288.7" y="80.9">B</text>
<text x="21.4" y="84.2">0</text>
<text x="6.7" y="130.9">C</text>
<text x="288.7" y="129.9">C</text>
<text x="6.7" y="180.9">D</text>
<text x="23.1" y="203.4">1</text>
<text x="72.7" y="203.4">2</text>
<text x="120.5" y="203.4">3</text>
<text x="178.8" y="203.4">4</text>
</g>
<g font-size="1.7">
<text x="204.9" y="203.7">比例SCALE:1:1</text>
<text x="249.3" y="203.8">图纸 1 (共1)</text>
</g>
</svg>
